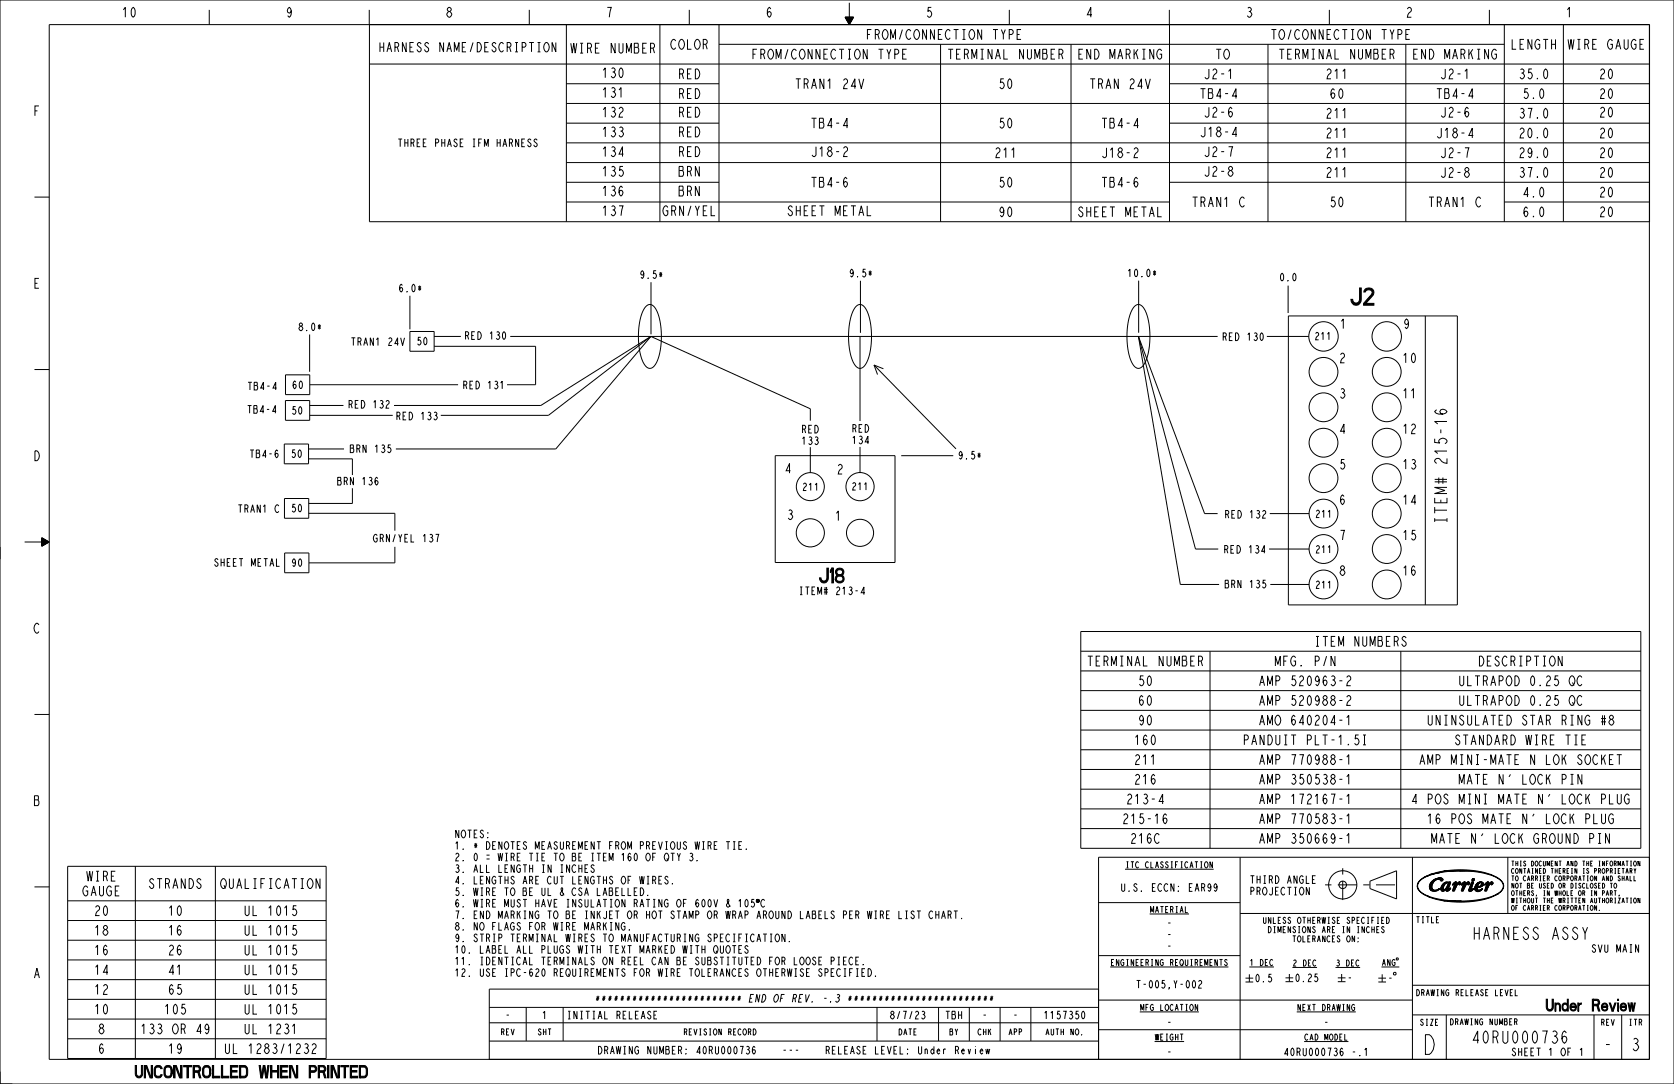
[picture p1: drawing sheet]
<svg xmlns="http://www.w3.org/2000/svg" width="864mm" height="559mm" viewBox="0 0 864 559" stroke-linecap="round" stroke-linejoin="round" font-family="sans-serif">
<path d="M684 456h37M693 448v17" fill="none" stroke="#000" stroke-width=".52" stroke-dasharray="3.3 3.3 9.8 3.3" stroke-linecap="butt"/>
<g fill="none" stroke="#000" stroke-width=".52">
<path d="M0 0h864v559h-864zM25 13h826v533h-826zM108 5v8M190 5v8M191 13h660v101h-660zM273 5v8M292 13v101M340 13v101M356 5v8M371 13v101M436 9h4l-2 4M436 9l2 4"/>
<path d="M436 9h4M436 9l2 3 2-3M436 9h4l-2 3-1-3M437 9h2l-1 3M437 9l1 2M437 10h2M438 10h1l-1 1M438 10v1M438 10h.1M438 1v12M439 10l-1 1-1-1M521 5v8"/>
<path d="M603 5v8M603 13v101M686 5v8M768 5v8M776 13v101M807 13v101M191 33h660M371 23h405M485 23v91M553 23v91M654 23v91M725 23v91"/>
<path d="M292 43h79M292 53h559M603 43h248M292 63h79M292 74h559M603 63h248M292 84h559M292 94h79M603 94h248M18 102h7M292 104h311M776 104h75"/>
<path d="M211 152v18M333 158h1a3 3 0 0 1 5 2l2 9v10a14 14 0 0 1-5 11 5 5 0 0 1-5-5l-1-8v-9a19 19 0 0 1 3-10zM336 145v27M442 158a3 3 0 0 1 5 2l2 9v10a14 14 0 0 1-4 11h-1a5 5 0 0 1-5-5l-1-8v-9a19 19 0 0 1 4-10zM444 145v27M585 158h1a3 3 0 0 1 5 2l2 9v10a14 14 0 0 1-5 11 5 5 0 0 1-5-5l-1-8v-9a19 19 0 0 1 3-10zM587 145v27M665 147v14M160 172v20M211 171h13v10h-13zM224 179h52v19h-14M224 173h14"/>
<path d="M263 173h365M336 173l-49 58h-83M336 173l-53 41h-56M336 173l-57 36h-76M336 173l82 38v6M444 173v44M587 173l22 128h20M587 173l30 110h11M587 173l34 92h7M654 173h21M665 163h87v149h-87zM735 163v149"/>
<path d="M18 190h7M147 193h13v10h-13zM160 198h76M451 188l2 5M451 188l5 2M451 188l42 43M147 206h13v11h-13zM160 214h43M160 209h17M147 229h12v10h-12zM159 237h23v8M159 231h18"/>
<path d="M400 235h62v55h-62zM418 231v13M444 230v14M465 235h27M147 257h12v10h-12zM182 252v8h-23M13 279h12M22 277l3 2-3 3zM22 277l3 2-3 2M22 278v3M22 278l3 1M22 278v3l3-2"/>
<path d="M22 278l2 1-2 2M22 278l2 1-2 1M22 279v1l2-1M22 279h1l-1 1M23 279v1v-1M23 279h.1M159 265h45v9M655 265h20M147 285h12v10h-12zM204 282v8h-45M655 283h20M655 301h20"/>
<path d="M558 326h288v111h-288zM558 336h288M624 336v101M723 336v101M558 346h288M558 356h288M18 368h7M558 366h288M558 376h288M558 387h288M558 397h288M558 407h288"/>
<path d="M558 417h288M558 427h288M18 457h7M35 447h133v99h-133zM70 447v99M111 447v99M640 442v104M707 454l13-5v14l-13-5zM729 442v104M731 457l1 1zM732 458l1 2 5 3-4-2zM732 455l-1 2z"/>
<path d="M733 453l5-2-4 2-3 3zM735 452l3-1 5-1zM738 458h1zM738 451l5-2h6zM738 459h1zM738 455h1v3h-1zM738 459h2zM738 459h4h-2zM739 454h2l-2 1h-1zM739 454l3-1h2v1l-1-1h-2l-2 2v2v2h1l3-1-2 1h-2l-1-1v-2zM740 454l2-1zM740 453h2z"/>
<path d="M740 459l3-1-1 1zM740 453h4zM741 453h3zM742 453h2zM742 458h.1M742 453h1zM743 458h.1M743 449h17zM743 453l1 1zM743 458h2zM743 458h1zM743 459h2z"/>
<path d="M743 459h3h-2zM743 458l2-1zM744 459h1h-1zM745 456l1-1zM745 456l1-1-1 2-2 1zM745 456l1-1h2l-1 4 1-1-1 1h-1v-1l-1 1h-1l-1-1zM745 449l7-1 8 1zM745 455h1zM745 459l1-1zM745 455h1h1zM746 456l1-1-1 3-1 1v-1zM746 459h2h-1z"/>
<path d="M746 459h1zM747 457l1-1-1 3h-1v-1zM747 455h1l-1 1zM747 456l1-1-1 2zM747 459l1-1zM748 458h.1M749 456h1zM750 456h-1zM750 458l1-1-1 2h-1zM750 455h.1M750 455h1v2l2-2h1l-1 1h-1l-2 3h-1l1-4-1 1zM750 455h1z"/>
<path d="M750 455h1l-1 1zM750 456l1 1 1-2-1 2-1 1zM750 456h1v1zM751 455h.1M752 455h2zM752 455h1zM752 455h2l-1 1zM753 455h.1M753 456h.1M753 449a33 33 0 0 1 20 4 4 4 0 0 1 3 4 4 4 0 0 1-4 4 5 5 0 0 0 4-4 5 5 0 0 0-4-5 48 48 0 0 0-19-3zM754 456h1zM754 456h.1"/>
<path d="M754 456h1h-1zM754 458l2-1-1 2h-1zM754 455h1zM755 455h1v2l1-2h1v1h-1l-2 3h-1l1-4-1 1zM755 455h1zM755 455h1l-1 1zM755 456l1 1 1-2-1 2-2 1zM755 456h1v1zM756 455h2zM757 455h1zM757 455h1v1zM757 456h.1"/>
<path d="M758 459h2l-2 1zM758 459h1zM759 459l1-1zM759 455h1zM759 455h1l-2 3zM759 455h1l-1 4 1-1-2 2v-1zM759 455h.1M759 454l2-1-1 1zM760 453h1zM760 453h.1M760 458h.1M760 455l-1 4h-1z"/>
<path d="M761 458h1zM761 458l2-1zM761 458l1 1zM761 457h3zM761 459h1zM761 457l4-1-1 1zM761 457h1zM761 459h2zM761 457l1-1zM761 459h3zM761 459h3l-2 1zM761 456h2l-2 1z"/>
<path d="M761 456h2h-2zM762 456l1-1zM762 456l1-1-2 1zM762 456l2-1h1v2l-3 1 1 1 2-1-2 1-1 1-1-1v-2zM762 455h1zM762 455h2zM762 455h2l1 1h-1v-1zM763 455h1v1l-2 1zM763 455h1zM763 459l2-1zM764 456h1zM764 458h1z"/>
<path d="M765 458h.1M766 456h1zM766 456h1h-1zM766 458l2-1-1 2h-1zM766 455h1zM767 455h1v2l1-2h1v1h-1l-2 3h-1l1-4-1 1zM767 455h1zM767 455h1l-1 1zM767 456l1 1 1-2-1 2-2 1zM767 456h1v1zM768 455h2zM769 455h1z"/>
<path d="M769 455h1v1zM769 456h.1M778 442v29M851 442h-284v104M35 464h133M35 475h133M567 465h73M640 471h211M736 462l5 2zM741 463l6 1h-2zM745 464h6zM747 465l11-1a40 40 0 0 0 15-3 47 47 0 0 1-26 4z"/>
<path d="M747 465l7-1zM35 485h133M35 495h133M567 493h73M35 505h133M35 515h133M252 519h315M271 519v18M291 519v18M452 519v18M484 519v18M500 519v18"/>
<path d="M516 519v18M532 519v18M567 510h-315v36M567 516h162M729 508h122M35 525h133M35 535h133M252 537h315M252 527h315M567 531h162M729 523h122M746 523v23"/>
<path d="M822 523v23M837 523v23"/>
<circle cx="683" cy="173" r="8"/>
<circle cx="715" cy="173" r="8"/>
<circle cx="683" cy="192" r="7"/>
<circle cx="715" cy="192" r="7"/>
<circle cx="683" cy="210" r="7"/>
<circle cx="715" cy="210" r="7"/>
<circle cx="683" cy="228" r="7"/>
<circle cx="715" cy="228" r="7"/>
<circle cx="418" cy="251" r="7"/>
<circle cx="444" cy="251" r="7"/>
<circle cx="683" cy="246" r="7"/>
<circle cx="715" cy="246" r="7"/>
<circle cx="418" cy="275" r="7"/>
<circle cx="444" cy="275" r="7"/>
<circle cx="683" cy="265" r="7"/>
<circle cx="715" cy="265" r="7"/>
<circle cx="683" cy="283" r="7"/>
<circle cx="715" cy="283" r="7"/>
<circle cx="683" cy="301" r="7"/>
<circle cx="715" cy="301" r="7"/>
<circle cx="693" cy="456" r="7"/>
<circle cx="693" cy="456" r="1.9"/>
<circle cx="760" cy="454" r=".7"/>
</g>
<g fill="#000">
<path d="M731 457l1 1zM732 455l-1 2zM732 458l1 2 5 3-4-2zM733 453l5-2-4 2-3 3zM738 458h1zM738 459h1zM738 455h1v3h-1zM738 459h2zM738 459h4h-2zM739 454h2l-2 1h-1zM735 452l3-1 5-1zM740 454l2-1z"/>
<path d="M740 453h2zM740 459l3-1-1 1zM742 453h2zM742 453h1zM741 453h3zM740 453h4zM743 453l1 1zM743 458h1zM743 458h2zM743 458l2-1zM743 459h2zM743 459h3h-2z"/>
<path d="M744 459h1h-1zM745 459l1-1zM745 456l1-1-1 2-2 1zM745 456l1-1zM745 455h1zM745 455h1h1zM738 451l5-2h6zM746 459h1zM746 459h2h-1zM747 455h1l-1 1zM747 457l1-1-1 3h-1v-1zM747 459l1-1z"/>
<path d="M747 456l1-1-1 2zM749 456h1zM750 456h-1zM743 449h17zM750 458l1-1-1 2h-1zM750 456h1v1zM750 455h1zM750 455h1l-1 1zM750 456l1 1 1-2-1 2-1 1zM752 455h2zM752 455h2l-1 1zM752 455h1z"/>
<path d="M753 449a33 33 0 0 1 20 4 4 4 0 0 1 3 4 4 4 0 0 1-4 4 5 5 0 0 0 4-4 5 5 0 0 0-4-5 48 48 0 0 0-19-3zM745 449l7-1 8 1zM754 456h1zM754 456h1h-1zM754 455h1zM754 458l2-1-1 2h-1zM755 455h1zM755 456h1v1zM755 455h1l-1 1zM755 456l1 1 1-2-1 2-2 1zM756 455h2zM757 455h1v1z"/>
<path d="M757 455h1zM758 459h1zM758 459h2l-2 1zM760 455l-1 4h-1zM759 455h1zM759 455h1l-2 3zM759 459l1-1zM760 453h1zM759 454l2-1-1 1zM761 458h1zM761 458l2-1zM761 458l1 1z"/>
<path d="M761 459h1zM761 457h1zM761 457l1-1zM761 456h2l-2 1zM761 459h2zM761 456h2h-2zM762 456l1-1-2 1zM761 459h3zM762 456l1-1zM762 455h1zM761 457h3zM762 455h2z"/>
<path d="M763 455h1zM761 459h3l-2 1zM762 455h2l1 1h-1v-1zM763 459l2-1zM764 458h1zM761 457l4-1-1 1zM764 456h1zM766 456h1zM766 456h1h-1zM766 455h1zM766 458l2-1-1 2h-1zM767 455h1z"/>
<path d="M767 456h1v1zM767 455h1l-1 1zM767 456l1 1 1-2-1 2-2 1zM768 455h2zM769 455h1v1zM769 455h1zM736 462l5 2zM741 463l6 1h-2zM745 464h6zM747 465l7-1zM747 465l11-1a40 40 0 0 0 15-3 47 47 0 0 1-26 4z"/>
</g>
<!-- layer: 0 -->
<path d="M0 282v6M0 552v7h6" fill="none" stroke="#000" stroke-width=".52"/>
<!-- layer: NOTES3D -->
<g fill="none" stroke="#000" stroke-width=".52">
<path d="M385 438h.1M347 456h.1M360 444h.1M580 448h46M833 456v-1a1.2 1.2 0 0 1 1 2 1.2 1.2 0 0 1-1 1zM843 452v2h1M844 448l-1 1M846 444v2l-1-2v2M325 480h.1M334 462h.1M389 464h-1v1a1.3 1.3 0 0 1 1 1 1.3 1.3 0 0 1-1 2v-1M472 470h-1a1.6 1.6 0 0 0-1 1 1.6 1.6 0 0 0 2 1l-1 2-1-1"/>
<path d="M473 470h2M474 470v4M593 471h20M835 462h.1M846 463v2l-1-2v2M386 488l-1-1a1.6 1.6 0 0 0 0 2 1.6 1.6 0 0 0 1 1l-1 1-1-1M407 485h.1M441 495h1M443 493h-2v4h2M445 497h.1M448 499a2 2 0 0 1 2 2 2 2 0 0 1-2 2zM573 498h61"/>
<path d="M645 498h12M667 499h12M689 499h13M713 498h9M713 498l1-3 1 3M713 497h1M717 495v3l-1-3v3M720 495h-1a1.5 1.5 0 0 0-1 1 1.5 1.5 0 0 0 2 2v-2h-1M721 494v1h-1zM452 503h.1M643 504h4M643 506h4"/>
<path d="M645 502v4M663 504h4M663 506h4M665 502v4M690 504h4M690 506h4M692 502v4M711 504h4M711 506h4M713 502v4M719 501l1 1v1l-1-1zM588 522h30"/>
<path d="M596 537h15M669 522h30M673 537h23"/>
</g>
<text font-size="13.2" x="733" y="544">D</text>
<text font-size="11.6" x="697" y="157">J2</text>
<text font-size="9.9" x="423" y="300">J18</text>
<g font-size="8.3">
<text x="746" y="271" transform="rotate(-90 746 271)">ITEM# 215-16</text>
<text x="760" y="484">HARNESS ASSY</text>
<text x="759" y="538">40RU000736</text>
<text x="827" y="542">-</text>
<text x="841" y="542">3</text>
<text x="70" y="556">UNCONTROLLED WHEN PRINTED</text>
</g>
<text font-size="7.9" x="787" y="521">Under Review</text>
<g font-size="6.6">
<text x="63" y="9">10</text>
<text x="147" y="9">9</text>
<text x="230" y="9">8</text>
<text x="312" y="9">7</text>
<text x="395" y="9">6</text>
<text x="477" y="9">5</text>
<text x="560" y="9">4</text>
<text x="643" y="9">3</text>
<text x="725" y="9">2</text>
<text x="808" y="9">1</text>
<text x="448" y="20">FROM/CONNECTION TYPE</text>
<text x="656" y="20">TO/CONNECTION TYPE</text>
<text x="295" y="27">WIRE NUMBER</text>
<text x="346" y="25">COLOR</text>
<text x="779" y="25">LENGTH</text>
<text x="809" y="25">WIRE GAUGE</text>
<text x="388" y="30">FROM/CONNECTION TYPE</text>
<text x="489" y="30">TERMINAL NUMBER</text>
<text x="556" y="30">END MARKING</text>
<text x="627" y="30">TO</text>
<text x="660" y="30">TERMINAL NUMBER</text>
<text x="729" y="30">END MARKING</text>
<text x="310" y="40">130</text>
<text x="350" y="41">RED</text>
<text x="621" y="41">J2-1</text>
<text x="684" y="41">211</text>
<text x="743" y="41">J2-1</text>
<text x="783" y="41">35.0</text>
<text x="825" y="41">20</text>
<text x="410" y="46">TRAN1 24V</text>
<text x="515" y="46">50</text>
<text x="562" y="46">TRAN 24V</text>
<text x="310" y="50">131</text>
<text x="350" y="51">RED</text>
<text x="619" y="51">TB4-4</text>
<text x="686" y="51">60</text>
<text x="741" y="51">TB4-4</text>
<text x="785" y="51">5.0</text>
<text x="825" y="51">20</text>
<text x="17" y="60">F</text>
<text x="310" y="60">132</text>
<text x="350" y="60">RED</text>
<text x="621" y="60">J2-6</text>
<text x="684" y="61">211</text>
<text x="743" y="60">J2-6</text>
<text x="783" y="61">37.0</text>
<text x="825" y="60">20</text>
<text x="310" y="71">133</text>
<text x="350" y="71">RED</text>
<text x="418" y="66">TB4-4</text>
<text x="515" y="66">50</text>
<text x="568" y="66">TB4-4</text>
<text x="619" y="71">J18-4</text>
<text x="684" y="71">211</text>
<text x="741" y="71">J18-4</text>
<text x="783" y="71">20.0</text>
<text x="825" y="71">20</text>
<text x="310" y="81">134</text>
<text x="350" y="81">RED</text>
<text x="418" y="81">J18-2</text>
<text x="513" y="81">211</text>
<text x="568" y="81">J18-2</text>
<text x="621" y="81">J2-7</text>
<text x="684" y="81">211</text>
<text x="743" y="81">J2-7</text>
<text x="783" y="81">29.0</text>
<text x="825" y="81">20</text>
<text x="310" y="91">135</text>
<text x="350" y="91">BRN</text>
<text x="621" y="91">J2-8</text>
<text x="684" y="91">211</text>
<text x="743" y="91">J2-8</text>
<text x="783" y="91">37.0</text>
<text x="825" y="91">20</text>
<text x="310" y="101">136</text>
<text x="350" y="101">BRN</text>
<text x="418" y="97">TB4-6</text>
<text x="515" y="97">50</text>
<text x="568" y="97">TB4-6</text>
<text x="785" y="102">4.0</text>
<text x="825" y="102">20</text>
<text x="615" y="107">TRAN1 C</text>
<text x="686" y="107">50</text>
<text x="737" y="107">TRAN1 C</text>
<text x="310" y="111">137</text>
<text x="342" y="111">GRN/YEL</text>
<text x="406" y="111">SHEET METAL</text>
<text x="515" y="112">90</text>
<text x="556" y="112">SHEET METAL</text>
<text x="785" y="112">6.0</text>
<text x="825" y="112">20</text>
<text x="17" y="149">E</text>
<text x="17" y="237">D</text>
<text x="17" y="326">C</text>
<text x="678" y="333">ITEM NUMBERS</text>
<text x="561" y="343">TERMINAL NUMBER</text>
<text x="658" y="343">MFG. P/N</text>
<text x="763" y="343">DESCRIPTION</text>
<text x="587" y="353">50</text>
<text x="650" y="353">AMP 520963-2</text>
<text x="753" y="353">ULTRAPOD 0.25 QC</text>
<text x="587" y="364">60</text>
<text x="650" y="364">AMP 520988-2</text>
<text x="753" y="364">ULTRAPOD 0.25 QC</text>
<text x="587" y="374">90</text>
<text x="650" y="374">AMO 640204-1</text>
<text x="737" y="374">UNINSULATED STAR RING #8</text>
<text x="585" y="384">160</text>
<text x="642" y="384">PANDUIT PLT-1.5I</text>
<text x="751" y="384">STANDARD WIRE TIE</text>
<text x="585" y="394">211</text>
<text x="650" y="394">AMP 770988-1</text>
<text x="733" y="394">AMP MINI-MATE N LOK SOCKET</text>
<text x="585" y="404">216</text>
<text x="650" y="404">AMP 350538-1</text>
<text x="753" y="404">MATE N' LOCK PIN</text>
<text x="17" y="415">B</text>
<text x="581" y="414">213-4</text>
<text x="650" y="414">AMP 172167-1</text>
<text x="729" y="414">4 POS MINI MATE N' LOCK PLUG</text>
<text x="579" y="425">215-16</text>
<text x="650" y="425">AMP 770583-1</text>
<text x="737" y="425">16 POS MATE N' LOCK PLUG</text>
<text x="583" y="435">216C</text>
<text x="650" y="435">AMP 350669-1</text>
<text x="739" y="435">MATE N' LOCK GROUND PIN</text>
<text x="44" y="454">WIRE</text>
<text x="42" y="462">GAUGE</text>
<text x="77" y="458">STRANDS</text>
<text x="114" y="458">QUALIFICATION</text>
<text x="48" y="472">20</text>
<text x="87" y="472">10</text>
<text x="126" y="472">UL 1015</text>
<text x="48" y="482">18</text>
<text x="87" y="482">16</text>
<text x="126" y="482">UL 1015</text>
<text x="48" y="492">16</text>
<text x="87" y="492">26</text>
<text x="126" y="492">UL 1015</text>
<text x="48" y="502">14</text>
<text x="87" y="502">41</text>
<text x="126" y="502">UL 1015</text>
<text x="17" y="504">A</text>
<text x="48" y="513">12</text>
<text x="87" y="513">65</text>
<text x="126" y="513">UL 1015</text>
<text x="48" y="523">10</text>
<text x="85" y="523">105</text>
<text x="126" y="523">UL 1015</text>
<text x="50" y="533">8</text>
<text x="73" y="533">133 OR 49</text>
<text x="126" y="533">UL 1231</text>
<text x="50" y="543">6</text>
<text x="87" y="543">19</text>
<text x="116" y="543">UL 1283/1232</text>
</g>
<g font-size="6.4">
<text x="691" y="169">1</text>
<text x="724" y="169">9</text>
<text x="691" y="187">2</text>
<text x="723" y="187">10</text>
<text x="691" y="205">3</text>
<text x="723" y="205">11</text>
<text x="691" y="224">4</text>
<text x="723" y="224">12</text>
<text x="405" y="244">4</text>
<text x="431" y="244">2</text>
<text x="691" y="242">5</text>
<text x="723" y="242">13</text>
<text x="691" y="260">6</text>
<text x="723" y="260">14</text>
<text x="406" y="268">3</text>
<text x="431" y="268">1</text>
<text x="691" y="278">7</text>
<text x="723" y="278">15</text>
<text x="691" y="297">8</text>
<text x="723" y="297">16</text>
</g>
<text font-size="6.3" x="196" y="27">HARNESS NAME/DESCRIPTION</text>
<text font-size="5.5" x="390" y="468">°C</text>
<g font-size="5.2">
<text x="206" y="76">THREE PHASE IFM HARNESS</text>
<text x="330" y="144">9.5*</text>
<text x="438" y="143">9.5*</text>
<text x="581" y="143">10.0*</text>
<text x="660" y="145">0.0</text>
<text x="205" y="151">6.0*</text>
<text x="154" y="170">8.0*</text>
<text x="181" y="178">TRAN1 24V</text>
<text x="215" y="178">50</text>
<text x="239" y="175">RED 130</text>
<text x="630" y="176">RED 130</text>
<text x="127" y="201">TB4-4</text>
<text x="150" y="200">60</text>
<text x="238" y="200">RED 131</text>
<text x="127" y="213">TB4-4</text>
<text x="150" y="214">50</text>
<text x="179" y="210">RED 132</text>
<text x="204" y="216">RED 133</text>
<text x="413" y="223">RED</text>
<text x="439" y="223">RED</text>
<text x="180" y="233">BRN 135</text>
<text x="413" y="229">133</text>
<text x="439" y="229">134</text>
<text x="128" y="236">TB4-6</text>
<text x="150" y="236">50</text>
<text x="494" y="237">9.5*</text>
<text x="174" y="250">BRN 136</text>
<text x="150" y="264">50</text>
<text x="122" y="264">TRAN1 C</text>
<text x="632" y="267">RED 132</text>
<text x="192" y="279">GRN/YEL 137</text>
<text x="631" y="285">RED 134</text>
<text x="110" y="292">SHEET METAL</text>
<text x="150" y="292">90</text>
<text x="631" y="303">BRN 135</text>
<text x="412" y="307">ITEM# 213-4</text>
<text x="234" y="432">NOTES:</text>
<text x="234" y="438">1. * DENOTES MEASUREMENT FROM PREVIOUS WIRE TIE.</text>
<text x="234" y="444">2. 0 = WIRE TIE TO BE ITEM 160 OF QTY 3.</text>
<text x="234" y="450">3. ALL LENGTH IN INCHES</text>
<text x="234" y="456">4. LENGTHS ARE CUT LENGTHS OF WIRES.</text>
<text x="644" y="455">THIRD ANGLE</text>
<text x="234" y="462">5. WIRE TO BE UL &amp; CSA LABELLED.</text>
<text x="578" y="459">U.S. ECCN:</text>
<text x="613" y="459">EAR99</text>
<text x="644" y="461">PROJECTION</text>
<text x="234" y="468">6. WIRE MUST HAVE INSULATION RATING OF 600V &amp; 105</text>
<text x="234" y="474">7. END MARKING TO BE INKJET OR HOT STAMP OR WRAP AROUND LABELS PER WIRE LIST</text>
<text x="479" y="474">CHART.</text>
<text x="234" y="480">8. NO FLAGS FOR WIRE MARKING.</text>
<text x="602" y="478">-</text>
<text x="234" y="485">9. STRIP TERMINAL WIRES TO MANUFACTURING SPECIFICATION.</text>
<text x="602" y="484">-</text>
<text x="234" y="491">10. LABEL ALL PLUGS WITH TEXT MARKED WITH QUOTES</text>
<text x="602" y="490">-</text>
<text x="821" y="491">SVU MAIN</text>
<text x="234" y="497">11. IDENTICAL TERMINALS ON REEL CAN BE SUBSTITUTED FOR LOOSE PIECE.</text>
<text x="234" y="503">12. USE IPC-620 REQUIREMENTS FOR WIRE TOLERANCES OTHERWISE SPECIFIED.</text>
<text x="586" y="509">T-005,Y-002</text>
<text x="647" y="506">0.5</text>
<text x="668" y="506">0.25</text>
<text x="695" y="506">-</text>
<text x="716" y="506">-</text>
<text x="308" y="517">************************ END OF REV.</text>
<text x="424" y="517">-.3</text>
<text x="437" y="517">************************</text>
<text x="260" y="525">-</text>
<text x="279" y="525">1</text>
<text x="292" y="525">INITIAL RELEASE</text>
<text x="459" y="525">8/7/23</text>
<text x="487" y="525">TBH</text>
<text x="506" y="525">-</text>
<text x="522" y="525">-</text>
<text x="538" y="525">1157350</text>
<text x="602" y="529">-</text>
<text x="683" y="529">-</text>
<text x="309" y="543">DRAWING NUMBER:</text>
<text x="359" y="543">40RU000736</text>
<text x="403" y="543">---</text>
<text x="426" y="543">RELEASE LEVEL:</text>
<text x="474" y="543">Under Review</text>
<text x="602" y="544">-</text>
<text x="662" y="544">40RU000736</text>
<text x="697" y="544">-.1</text>
<text x="780" y="544">SHEET 1 OF 1</text>
</g>
<g font-size="5">
<text x="678" y="175">211</text>
<text x="414" y="253">211</text>
<text x="439" y="253">211</text>
<text x="678" y="267">211</text>
<text x="678" y="285">211</text>
<text x="678" y="303">211</text>
</g>
<g font-size="4.1">
<text x="581" y="447">ITC CLASSIFICATION</text>
<text x="593" y="470">MATERIAL</text>
<text x="652" y="476">UNLESS OTHERWISE SPECIFIED</text>
<text x="730" y="476">TITLE</text>
<text x="654" y="481">DIMENSIONS ARE IN INCHES</text>
<text x="667" y="486">TOLERANCES ON:</text>
<text x="574" y="498">ENGINEERING REQUIREMENTS</text>
<text x="645" y="498">1 DEC</text>
<text x="667" y="498">2 DEC</text>
<text x="689" y="498">3 DEC</text>
<text x="730" y="513">DRAWING RELEASE LEVEL</text>
<text x="588" y="521">MFG LOCATION</text>
<text x="669" y="521">NEXT DRAWING</text>
<text x="258" y="534">REV</text>
<text x="277" y="534">SHT</text>
<text x="353" y="534">REVISION RECORD</text>
<text x="463" y="534">DATE</text>
<text x="490" y="534">BY</text>
<text x="504" y="534">CHK</text>
<text x="520" y="534">APP</text>
<text x="539" y="534">AUTH NO.</text>
<text x="732" y="529">SIZE</text>
<text x="748" y="528">DRAWING NUMBER</text>
<text x="826" y="529">REV</text>
<text x="840" y="529">ITR</text>
<text x="596" y="536">WEIGHT</text>
<text x="673" y="536">CAD MODEL</text>
</g>
<g font-size="3.3">
<text x="779" y="446">THIS DOCUMENT AND THE INFORMATION</text>
<text x="779" y="450">CONTAINED THEREIN IS PROPRIETARY</text>
<text x="779" y="454">TO CARRIER CORPORATION AND SHALL</text>
<text x="779" y="458">NOT BE USED OR DISCLOSED TO</text>
<text x="779" y="462">OTHERS, IN WHOLE OR IN PART,</text>
<text x="779" y="465">WITHOUT THE WRITTEN AUTHORIZATION</text>
<text x="779" y="469">OF CARRIER CORPORATION.</text>
</g>
</svg>
